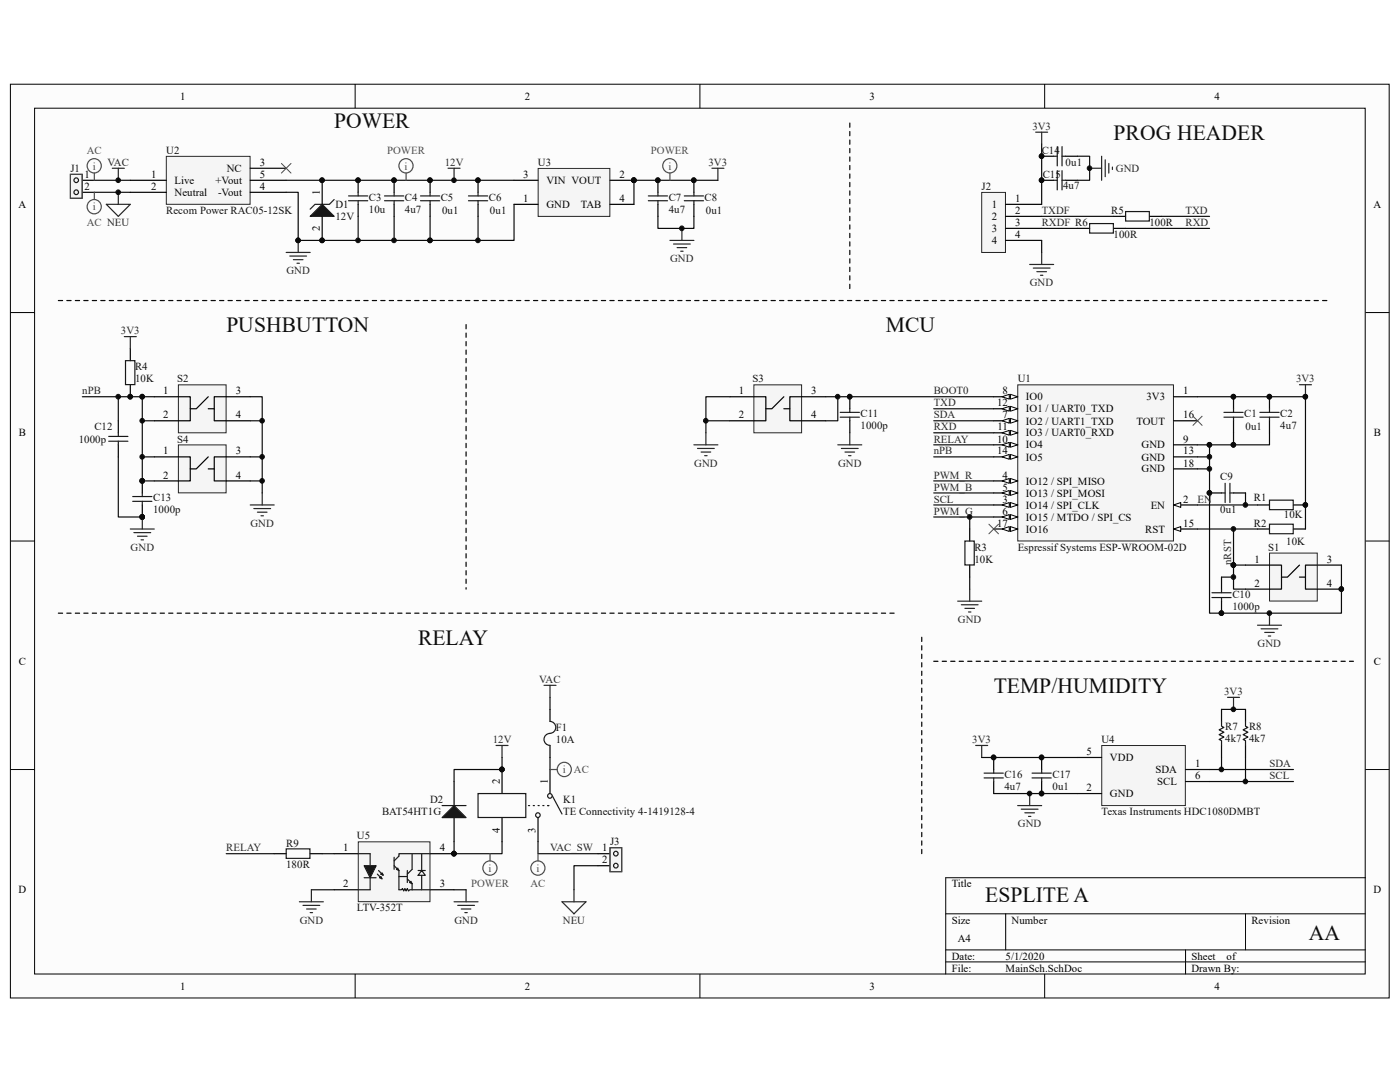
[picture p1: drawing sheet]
<svg xmlns="http://www.w3.org/2000/svg" width="279mm" height="216mm" viewBox="0 0 279 216" stroke-linecap="round" stroke-linejoin="round" font-family="sans-serif">
<path d="M2.1 16.8h275.1v182.3h-275.1z" fill="#fcfcfc"/>
<path d="M2.1 16.8h275.1v182.3h-275.1z" fill="none" stroke="#000" stroke-width=".2"/>
<path d="M6.9 21.6h265.6v172.8h-265.6z" fill="#fcfcfc"/>
<g fill="none" stroke="#000" stroke-width=".2">
<path d="M70.9 16.8v4.8M139.7 16.8v4.8M208.5 16.8v4.8M6.9 21.6h265.6v172.8h-265.6zM2.1 62.4h4.8M272.5 62.4h4.8M2.1 108h4.8M272.5 108h4.8M2.1 153.5h4.8M272.5 153.5h4.8M272.5 175.1h-83.8v19.2M70.9 194.3v4.8"/>
<path d="M139.7 194.3v4.8M188.7 182.3h83.8M188.7 189.5h83.8M188.7 191.9h83.8M200.7 182.3v7.2M208.5 194.3v4.8M236.6 189.5v4.8M248.6 182.3v7.2"/>
</g>
<path d="M203.2 76.8h31v31.1h-31z" fill="#f5f5f5"/>
<path d="M203.1 76.8h31.1v31.1h-31.1z" fill="none" stroke="#262626" stroke-width=".2"/>
<path d="M234.2 79.2h4.8M234.2 100.8h4.8" fill="none" stroke="#000" stroke-width=".24"/>
<path d="M234.2 100.8l1.4-.5v.9z" fill="#fcfcfc" stroke="#000" stroke-width=".2"/>
<path d="M198.3 100.8h4.8" fill="none" stroke="#000" stroke-width=".24"/>
<g fill="#fcfcfc" stroke="#000" stroke-width=".2">
<path d="M201.7 100.3l1.4 .5-1.4 .4z"/>
<path d="M200 100.8l1.4-.5v.9z"/>
</g>
<path d="M198.3 96h4.8" fill="none" stroke="#000" stroke-width=".24"/>
<g fill="#fcfcfc" stroke="#000" stroke-width=".2">
<path d="M201.7 95.5l1.4 .5-1.4 .4z"/>
<path d="M200 96l1.4-.5v.9z"/>
</g>
<path d="M198.3 98.4h4.8" fill="none" stroke="#000" stroke-width=".24"/>
<g fill="#fcfcfc" stroke="#000" stroke-width=".2">
<path d="M201.7 97.9l1.4 .5-1.4 .4z"/>
<path d="M200 98.4l1.4-.5v.9z"/>
</g>
<path d="M198.3 103.2h4.8" fill="none" stroke="#000" stroke-width=".24"/>
<g fill="#fcfcfc" stroke="#000" stroke-width=".2">
<path d="M201.7 102.7l1.4 .5-1.4 .4z"/>
<path d="M200 103.2l1.4-.5v.9z"/>
</g>
<path d="M198.3 84h4.8" fill="none" stroke="#000" stroke-width=".24"/>
<g fill="#fcfcfc" stroke="#000" stroke-width=".2">
<path d="M201.7 83.5l1.4 .5-1.4 .4z"/>
<path d="M200 84l1.4-.5v.9z"/>
</g>
<path d="M198.3 79.2h4.8" fill="none" stroke="#000" stroke-width=".24"/>
<g fill="#fcfcfc" stroke="#000" stroke-width=".2">
<path d="M201.7 78.7l1.4 .5-1.4 .4z"/>
<path d="M200 79.2l1.4-.5v.9z"/>
</g>
<path d="M198.3 88.8h4.8M234.2 88.8h4.8" fill="none" stroke="#000" stroke-width=".24"/>
<g fill="#fcfcfc" stroke="#000" stroke-width=".2">
<path d="M201.7 88.3l1.4 .5-1.4 .4z"/>
<path d="M200 88.8l1.4-.5v.9z"/>
</g>
<path d="M198.3 86.4h4.8" fill="none" stroke="#000" stroke-width=".24"/>
<g fill="#fcfcfc" stroke="#000" stroke-width=".2">
<path d="M201.7 85.9l1.4 .5-1.4 .4z"/>
<path d="M200 86.4l1.4-.5v.9z"/>
</g>
<path d="M198.3 81.6h4.8" fill="none" stroke="#000" stroke-width=".24"/>
<g fill="#fcfcfc" stroke="#000" stroke-width=".2">
<path d="M201.7 81.1l1.4 .5-1.4 .4z"/>
<path d="M200 81.6l1.4-.5v.9z"/>
</g>
<path d="M198.3 91.2h4.8M234.2 91.2h4.8" fill="none" stroke="#000" stroke-width=".24"/>
<g fill="#fcfcfc" stroke="#000" stroke-width=".2">
<path d="M201.7 90.7l1.4 .5-1.4 .4z"/>
<path d="M200 91.2l1.4-.5v.9z"/>
</g>
<path d="M234.2 105.6h4.8" fill="none" stroke="#000" stroke-width=".24"/>
<path d="M234.2 105.6l1.4-.5v.9z" fill="#fcfcfc" stroke="#000" stroke-width=".2"/>
<path d="M234.2 84h4.8M198.3 105.6h4.8" fill="none" stroke="#000" stroke-width=".24"/>
<g fill="#fcfcfc" stroke="#000" stroke-width=".2">
<path d="M201.7 105.1l1.4 .5-1.4 .4z"/>
<path d="M200 105.6l1.4-.5v.9z"/>
</g>
<g fill="none" stroke="#000" stroke-width=".24">
<path d="M145.7 79.2h4.8M160 79.2h4.8M246.2 79.2v2.4M253.4 79.2v2.4M145.7 84h4.8M160 84h4.8M234.2 93.6h4.8M241.4 98.4h2.4M246.2 84v2.4M246.2 98.4h2.4M253.4 84v2.4M251 100.8h2.4"/>
<path d="M251 105.6h2.4M258.1 100.8h2.4M258.1 105.6h2.4"/>
</g>
<g fill="#0e0e0e" stroke="#0e0e0e" stroke-width=".2">
<circle cx="253.3" cy="79.2" r=".46"/>
<circle cx="246.1" cy="79.2" r=".46"/>
<circle cx="253.3" cy="122.3" r=".46"/>
<circle cx="260.5" cy="100.7" r=".46"/>
<circle cx="241.4" cy="91.2" r=".46"/>
<circle cx="241.4" cy="93.5" r=".46"/>
<circle cx="260.5" cy="79.2" r=".46"/>
<circle cx="241.4" cy="88.8" r=".46"/>
<circle cx="246.1" cy="88.8" r=".46"/>
<circle cx="241.4" cy="98.3" r=".46"/>
<circle cx="248.5" cy="100.7" r=".46"/>
</g>
<g fill="none" stroke="#1c1c1c" stroke-width=".24">
<path d="M243.8 98.4h.7M244.3 82.3h3.8M244.3 83.2h3.8M244.5 96.4v3.9M245.5 96.4v3.9M245.5 98.4h.7M246.2 81.6v.7M246.2 83.2v.8M251.4 82.3h3.9M251.4 83.2h3.9M253.4 99.8h4.7v1.9h-4.7zM253.4 81.6v.7"/>
<path d="M253.4 83.2v.8M253.4 104.6h4.7v1.9h-4.7z"/>
</g>
<path d="M259.3 76.8h2.4M260.5 76.8v2.4M191.1 120h4.8M193.5 117.6v2.4M191.9 120.7h3.3M192.6 121.4h1.9M193.3 122.1h.5M251 124.8h4.7M251.7 125.5h3.3M252.4 126.2h1.9M253.1 126.9h.5M253.4 122.4v2.4" fill="none" stroke="#262626" stroke-width=".24"/>
<path d="M239 79.2h21.5v26.4M239 88.8h2.4v33.6h26.3v-9.6M239 91.2h2.4M239 93.6h2.4M246.2 86.4v2.4h-4.8M248.6 98.4v2.4M253.4 86.4v2.4h-7.2M186.3 103.2h12M239 100.8h12M239 105.6h12" fill="none" stroke="#0e0e0e" stroke-width=".24"/>
<path d="M150.5 76.8h9.5v9.6h-9.5z" fill="#f5f5f5"/>
<path d="M150.5 76.8h9.5v9.6h-9.5z" fill="none" stroke="#262626" stroke-width=".2"/>
<path d="M150.5 79.2h2.3v4.8h-2.3M156.4 79.2l-2.4 2.4h-1.2M160 79.2h-2.4v4.8h2.4M156.4 81.6h1.2" fill="none" stroke="#000" stroke-width=".24"/>
<path d="M196 38.4h4.7v12h-4.7z" fill="#f5f5f5"/>
<path d="M195.9 38.4h4.8v12h-4.8z" fill="none" stroke="#262626" stroke-width=".2"/>
<g fill="none" stroke="#000" stroke-width=".24">
<path d="M16.4 36h2.4M16.4 38.4h2.4M207.9 31.2h2.4M207.9 36h2.4M212.7 31.2h2.4M212.7 36h2.4M200.7 40.8h7.2M200.7 43.2h7.2M200.7 45.6h7.2M200.7 48h7.2M215.1 45.6h2.4M222.2 43.2h2.4"/>
<path d="M222.2 45.6h2.4M229.4 43.2h2.4"/>
</g>
<g fill="none" stroke="#262626" stroke-width=".24">
<path d="M206.7 26.4h2.4M207.9 26.4v2.4M217.5 33.6h2.4M219.9 31.2v4.8M220.6 31.9v3.4M221.3 32.6v1.9M222 33.3v.5M205.5 52.8h4.8M206.2 53.5h3.4M206.9 54.2h1.9M207.6 54.9h.5M207.9 50.4v2.4"/>
<path d="M138.5 88.8h4.8M139.2 89.5h3.4M139.9 90.2h1.9M140.6 90.9h.5M140.9 86.4v2.4"/>
</g>
<g fill="#0e0e0e" stroke="#0e0e0e" stroke-width=".2">
<circle cx="207.9" cy="31.2" r=".46"/>
<circle cx="207.9" cy="36" r=".46"/>
<circle cx="167.2" cy="79.2" r=".46"/>
<circle cx="140.8" cy="84" r=".46"/>
<circle cx="217.4" cy="33.6" r=".46"/>
</g>
<path d="M210.3 31.2h.7M210.3 36h.7M211 29.3v3.8M211 34.1v3.8M212 29.3v3.8M212 34.1v3.8M212 31.2h.7M212 36h.7M217.5 44.6h4.7v1.9h-4.7zM224.6 42.2h4.8v1.9h-4.8z" fill="none" stroke="#1c1c1c" stroke-width=".24"/>
<g fill="none" stroke="#0e0e0e" stroke-width=".24">
<path d="M207.9 28.8v12M215.1 31.2h2.4v4.8h-2.4M207.9 43.2h14.3M207.9 45.6h7.2M207.9 48v2.4M224.6 45.6h16.8M231.8 43.2h9.6M145.7 79.2h-4.8v7.2M164.8 79.2h33.5M167.2 79.2v4.8h-2.4M140.9 84h4.8M186.3 81.6h12"/>
<path d="M186.3 86.4h12M186.3 84h12M186.3 88.8h12M186.3 96h12M186.3 98.4h12M186.3 100.8h12M193.5 115.2v2.4"/>
</g>
<path d="M197.4 104.6l1.9 1.9M199.3 104.6l-1.9 1.9" fill="none" stroke="#4c4c4c" stroke-width=".2"/>
<path d="M14.1 34.8h2.3v4.8h-2.3z" fill="#f5f5f5"/>
<path d="M14.1 34.8h2.3v4.8h-2.3z" fill="none" stroke="#262626" stroke-width=".2"/>
<g fill="none" stroke="#1c1c1c" stroke-width=".24">
<circle cx="15.2" cy="38.4" r=".46"/>
<circle cx="15.2" cy="36" r=".46"/>
</g>
<path d="M14 34.8h2.4v4.7h-2.4z" fill="none" stroke="#494949" stroke-width=".24"/>
<path d="M18.8 36h7.2M18.8 38.4h7.2" fill="none" stroke="#0e0e0e" stroke-width=".24"/>
<path d="M33.2 31.2h16.7v9.6h-16.7z" fill="#f5f5f5"/>
<path d="M33.2 31.2h16.7v9.6h-16.7z" fill="none" stroke="#262626" stroke-width=".2"/>
<path d="M26 38.4h7.2M26 36h7.2M49.9 38.4h7.2M49.9 36h7.2M49.9 33.6h7.2M78.7 36v2.4M85.8 36v2.4M78.7 40.8v2.4M85.8 40.8v2.4M119.3 170.3h2.4M119.3 172.7h2.4" fill="none" stroke="#000" stroke-width=".24"/>
<path d="M22.4 33.6h2.4M23.6 33.6v2.4M23.6 38.4v2.4M89.4 33.6h2.4M90.6 33.6v2.4M21.2 40.8h4.8l-2.4 2.4zM57.1 50.4h4.8M57.8 51.1h3.4M58.6 51.8h1.9M59.3 52.5h.4M59.5 48v2.4" fill="none" stroke="#262626" stroke-width=".24"/>
<g fill="#0e0e0e" stroke="#0e0e0e" stroke-width=".2">
<circle cx="23.6" cy="36" r=".46"/>
<circle cx="59.5" cy="48" r=".46"/>
<circle cx="23.6" cy="38.4" r=".46"/>
<circle cx="85.8" cy="36" r=".46"/>
<circle cx="78.6" cy="36" r=".46"/>
<circle cx="90.6" cy="36" r=".46"/>
<circle cx="85.8" cy="48" r=".46"/>
<circle cx="78.6" cy="48" r=".46"/>
<circle cx="71.4" cy="48" r=".46"/>
</g>
<path d="M76.7 39.1h3.9M78.7 38.4v.7M83.9 39.1h3.8M85.8 38.4v.7M76.7 40.1h3.9M78.7 40.1v.7M83.9 40.1h3.8M85.8 40.1v.7" fill="none" stroke="#1c1c1c" stroke-width=".24"/>
<path d="M57.1 38.4h2.4v9.6h26.3v-4.8M71.5 43.2v4.8M78.7 43.2v4.8" fill="none" stroke="#0e0e0e" stroke-width=".24"/>
<path d="M121.8 169.2h2.3v4.7h-2.3z" fill="#f5f5f5"/>
<path d="M121.8 169.2h2.3v4.7h-2.3z" fill="none" stroke="#262626" stroke-width=".2"/>
<g fill="none" stroke="#1c1c1c" stroke-width=".24">
<path d="M192.6 108h1.8v4.7h-1.8z"/>
<circle cx="122.9" cy="170.3" r=".46"/>
<circle cx="122.9" cy="172.7" r=".46"/>
</g>
<path d="M121.7 169.1h2.4v4.8h-2.4z" fill="none" stroke="#494949" stroke-width=".24"/>
<path d="M193.5 103.2v2.4M246.2 105.6v7.2h2.4M246.2 112.8v4.8h2.4" fill="none" stroke="#0e0e0e" stroke-width=".24"/>
<g fill="#0e0e0e" stroke="#0e0e0e" stroke-width=".2">
<circle cx="246.1" cy="105.5" r=".46"/>
<circle cx="246.1" cy="112.7" r=".46"/>
<circle cx="193.5" cy="103.1" r=".46"/>
</g>
<path d="M238 83l2 1.9M240 83l-2 1.9" fill="none" stroke="#4c4c4c" stroke-width=".2"/>
<path d="M193.5 105.6v2.4M193.5 112.8v2.4" fill="none" stroke="#000" stroke-width=".24"/>
<path d="M107.4 33.7h14.3v9.5h-14.3z" fill="#f5f5f5"/>
<path d="M107.4 33.6h14.3v9.6h-14.3z" fill="none" stroke="#262626" stroke-width=".2"/>
<g fill="none" stroke="#000" stroke-width=".24">
<path d="M95.4 36v2.4M102.6 36h4.8M121.7 36h4.8M131.3 36v2.4M138.5 36v2.4M95.4 40.8v2.4M102.6 40.8h4.8M121.7 40.8h4.8M131.3 40.8v2.4M138.5 40.8v2.4M66.7 170.3h4.8M66.7 177.5h4.8"/>
<path d="M85.8 170.3h4.8M85.8 177.5h4.8"/>
</g>
<g fill="#0e0e0e" stroke="#0e0e0e" stroke-width=".2">
<circle cx="126.5" cy="36" r=".46"/>
<circle cx="95.4" cy="36" r=".46"/>
<circle cx="85.8" cy="48" r=".46"/>
<circle cx="95.4" cy="48" r=".46"/>
<circle cx="138.5" cy="36" r=".46"/>
<circle cx="131.3" cy="36" r=".46"/>
<circle cx="136.1" cy="45.6" r=".46"/>
<circle cx="90.6" cy="170.3" r=".46"/>
</g>
<path d="M57.1 36h45.5M143.3 36h-16.8v4.8M95.4 43.2v4.8M102.6 40.8v7.2h-16.8M131.3 43.2v2.4h7.2v-2.4" fill="none" stroke="#0e0e0e" stroke-width=".24"/>
<path d="M93.5 39.1h3.8M95.4 38.4v.7M129.4 39.1h3.8M131.3 38.4v.7M136.6 39.1h3.8M138.5 38.4v.7M93.5 40.1h3.8M95.4 40.1v.7M129.4 40.1h3.8M131.3 40.1v.7M136.6 40.1h3.8M138.5 40.1v.7" fill="none" stroke="#1c1c1c" stroke-width=".24"/>
<path d="M142.1 33.6h2.4M143.3 33.6v2.4M133.7 48h4.8M134.4 48.7h3.4M135.1 49.4h1.9M135.9 50.1h.4M136.1 45.6v2.4" fill="none" stroke="#262626" stroke-width=".24"/>
<path d="M56.2 32.6l1.9 1.9M58.1 32.6l-1.9 1.9" fill="none" stroke="#4c4c4c" stroke-width=".2"/>
<path d="M71.5 168h14.3v11.9h-14.3z" fill="#f5f5f5"/>
<path d="M71.5 168h14.3v11.9h-14.3z" fill="none" stroke="#262626" stroke-width=".2"/>
<g fill="none" stroke="#1c1c1c" stroke-width=".24">
<path d="M66.7 39.8l-1 1h-2.8l-1 .9M95.4 158.3h9.5v4.8h-9.5zM110.2 158.8l2 3.6M57.1 169.4h4.8v1.9h-4.8zM71.5 170.3h2.4v2.4M72.7 175.1h2.4M73.9 175.1v2.4h-2.4M75.3 174.4l.7 .7M75.5 173.7l.8 .7M75.8 175.1l.2-.2 .3 .5zM76 174.4l.3-.2 .2 .5zM78.7 172.7l.9 1v3.8h.5l.2-.2 .3 .5 .2-.5 .2 .5 .3-.5 .2 .5 .3-.3h.4"/>
<path d="M78.7 171.1v2.4M79.4 173.2l.2 .5-.5-.2zM79.6 174.9h1.7M81.3 175.4l.9 .9v1.2M81.3 173.7v2.4M82 175.9l.2 .4-.4-.2zM82.2 177.5h3.6M82.2 170.3v3.2l-.9 .9M83.4 173.7h1.5M84.2 173.7l.7 1h-1.5zM84.2 170.3v3.4M84.2 174.7v2.8"/>
<path d="M85.8 170.3h-6.2v.5l-.9 1M88.2 160.7h4.8M105.5 160.7h.2M106.4 160.7h.3M107.4 160.7h.2M108.3 160.7h.3M109.3 160.7h.2"/>
<circle cx="109.7" cy="158.8" r=".46"/>
<circle cx="107.3" cy="162.7" r=".46"/>
</g>
<g fill="#1c1c1c" stroke="#1c1c1c" stroke-width=".24">
<path d="M72.7 172.7h2.4l-1.2 2.4z"/>
<path d="M90.6 160.7l2.4 2.4h-4.8z"/>
<path d="M64.3 40.8l2.4 2.4h-4.8z"/>
</g>
<g fill="#0e0e0e" stroke="#0e0e0e" stroke-width=".2">
<circle cx="90.6" cy="170.3" r=".46"/>
<circle cx="100.2" cy="153.5" r=".46"/>
<circle cx="64.3" cy="36" r=".46"/>
<circle cx="64.3" cy="48" r=".46"/>
<circle cx="246.1" cy="112.7" r=".46"/>
</g>
<g fill="none" stroke="#000" stroke-width=".24">
<path d="M64.3 36v4.8M64.3 43.2v4.8M30.8 79.2h4.8M45.2 79.2h4.7M30.8 84h4.8M45.2 84h4.7M90.6 155.9v4.8M100.2 153.5v4.8M109.8 153.5v4.8M54.7 170.3h2.4M61.9 170.3h2.4M90.6 163.1v4.8"/>
<path d="M100.2 163.1v4.8M107.4 163.1v4.8"/>
</g>
<g fill="none" stroke="#262626" stroke-width=".24">
<path d="M108.6 136.7h2.4M109.8 136.7v2.4M99 148.7h2.4M100.2 148.7v2.4M59.7 179.9h4.8M62.1 177.5v2.4M90.6 179.9h4.8M93 177.5v2.4M112.2 179.9h4.7l-2.3 2.4zM114.6 177.5v2.4M60.5 180.7h3.3M61.2 181.4h1.9"/>
<path d="M61.9 182.1h.5M91.3 180.7h3.4M92.1 181.4h1.9M92.8 182.1h.5"/>
</g>
<path d="M100.2 151.1v2.4h-9.6v2.4M45.2 170.3h9.5M62.1 177.5h4.6M64.3 170.3h2.4M90.6 167.9v2.4h9.6v-2.4M90.6 177.5h2.4M107.4 167.9v2.4h11.9M119.3 172.7h-4.7v4.8" fill="none" stroke="#0e0e0e" stroke-width=".24"/>
<path d="M35.6 76.8h9.5v9.6h-9.5z" fill="#f5f5f5"/>
<path d="M35.6 76.8h9.5v9.6h-9.5z" fill="none" stroke="#262626" stroke-width=".2"/>
<path d="M35.6 79.2h2.4v4.8h-2.4M41.6 79.2l-2.4 2.4h-1.2M45.2 79.2h-2.4v4.8h2.4M30.8 91.2h4.8M30.8 96h4.8M41.6 81.6h1.2M45.2 91.2h4.7M45.2 96h4.7" fill="none" stroke="#000" stroke-width=".24"/>
<path d="M35.6 88.8h9.5v9.5h-9.5z" fill="#f5f5f5"/>
<path d="M35.6 88.8h9.5v9.5h-9.5z" fill="none" stroke="#262626" stroke-width=".2"/>
<g fill="none" stroke="#000" stroke-width=".24">
<path d="M26 69.6v2.4M26 76.8v2.4M169.6 79.2v2.4M23.6 84v2.4M23.6 88.8v2.4M28.4 96v2.4M35.6 91.2h2.4v4.8h-2.4M41.6 91.2l-2.4 2.4h-1.2M41.6 93.6h1.2M45.2 91.2h-2.4v4.8h2.4M169.6 84v2.4M28.4 100.8v2.4"/>
<path d="M243.8 115.2v2.4M243.8 120v2.4"/>
</g>
<g fill="#0e0e0e" stroke="#0e0e0e" stroke-width=".2">
<circle cx="26" cy="79.2" r=".46"/>
<circle cx="52.3" cy="84" r=".46"/>
<circle cx="52.3" cy="91.2" r=".46"/>
<circle cx="52.3" cy="95.9" r=".46"/>
<circle cx="28.4" cy="91.2" r=".46"/>
<circle cx="28.4" cy="84" r=".46"/>
<circle cx="28.4" cy="79.2" r=".46"/>
<circle cx="28.4" cy="95.9" r=".46"/>
<circle cx="28.4" cy="103.1" r=".46"/>
<circle cx="169.6" cy="79.2" r=".46"/>
<circle cx="243.8" cy="122.3" r=".46"/>
<circle cx="246.1" cy="115.1" r=".46"/>
<circle cx="23.6" cy="79.2" r=".46"/>
</g>
<g fill="none" stroke="#1c1c1c" stroke-width=".24">
<path d="M25 72h1.9v4.7h-1.9zM21.7 88h3.8M21.7 87.1h3.8M23.6 86.4v.7M23.6 88v.8M26.5 99.1h3.8M28.4 98.4v.7M167.7 83.2h3.8M167.7 82.3h3.8M169.6 81.6v.7M169.6 83.2v.8M26.5 100h3.8"/>
<path d="M28.4 100v.8M241.9 119.2h3.8M241.9 118.3h3.8M243.8 117.6v.7M243.8 119.2v.8"/>
</g>
<g fill="none" stroke="#262626" stroke-width=".24">
<path d="M24.8 67.2h2.4M26 67.2v2.4M52.3 98.4v2.4M167.2 88.8h4.8M167.9 89.5h3.4M168.6 90.2h2M169.4 90.9h.4M169.6 86.4v2.4M26 105.6h4.8M26.7 106.3h3.4M27.4 107h2M28.2 107.7h.4"/>
<path d="M28.4 103.2v2.4M49.9 100.8h4.8M50.7 101.5h3.3M51.4 102.2h1.9M52.1 102.9h.5"/>
</g>
<path d="M16.4 79.2h12v16.8h2.4M23.6 79.2v4.8M28.4 79.2h2.4M49.9 79.2h2.4v19.2M23.6 91.2v12h4.8M28.4 84h2.4M28.4 91.2h2.4M49.9 84h2.4M49.9 91.2h2.4M49.9 96h2.4M186.3 91.2h12M243.8 115.2h2.4" fill="none" stroke="#0e0e0e" stroke-width=".24"/>
<g fill="none" stroke="#4c4c4c" stroke-width=".24">
<path d="M18.8 34.5v1.5M81 34.5v1.5M133.7 34.5v1.5"/>
<circle cx="18.8" cy="33.1" r="1.42"/>
<circle cx="81" cy="33.1" r="1.42"/>
<circle cx="133.7" cy="33.1" r="1.42"/>
</g>
<path d="M219.9 148.8h16.7v11.9h-16.7z" fill="#f5f5f5"/>
<path d="M219.9 148.8h16.7v11.9h-16.7z" fill="none" stroke="#262626" stroke-width=".2"/>
<g fill="none" stroke="#000" stroke-width=".24">
<path d="M248.6 112.8h4.8M248.6 117.6h4.8M262.9 112.8h4.8M262.9 117.6h4.8M109.8 141.5v2.4M109.8 148.7v2.4M198.3 151.1v2.4M198.3 155.9v2.4M207.9 151.1v2.4M207.9 155.9v2.4M215.1 151.1h4.8M215.1 158.3h4.8"/>
<path d="M236.6 155.9h4.8M236.6 153.5h4.8M243.8 141.5v2.4M243.8 148.7v2.4M248.6 141.5v2.4M248.6 148.7v2.4"/>
</g>
<g fill="#0e0e0e" stroke="#0e0e0e" stroke-width=".2">
<circle cx="207.9" cy="158.3" r=".46"/>
<circle cx="207.9" cy="151.1" r=".46"/>
<circle cx="205.5" cy="158.3" r=".46"/>
<circle cx="198.3" cy="151.1" r=".46"/>
<circle cx="246.1" cy="141.5" r=".46"/>
<circle cx="243.8" cy="153.5" r=".46"/>
<circle cx="248.5" cy="155.9" r=".46"/>
<circle cx="267.7" cy="117.5" r=".46"/>
</g>
<path d="M109.8 143.9a1.25 1.25 0 0 1 1.1 1.5 1.25 1.25 0 0 1-1.5 1 1.19 1.19 0 0 0-.8 1.3 1.19 1.19 0 0 0 1.2 1M196.4 154.3h3.8M196.4 155.2h3.8M198.3 153.5v.8M198.3 155.2v.7M206 154.3h3.8M206 155.2h3.8M207.9 153.5v.8M207.9 155.2v.7M243.8 143.9v1l.5 .2-1 .5 1 .5-1 .5 1 .5-1 .4 .5 .3v.9M248.6 143.9v1l.4 .2-.9 .5 .9 .5-.9 .5 .9 .5-.9 .4 .5 .3v.9" fill="none" stroke="#1c1c1c" stroke-width=".24"/>
<path d="M245 139.1h2.4M246.2 139.1v2.4M194.7 148.7h2.4M195.9 148.7v2.4M205.5 158.3v2.4M203.1 160.7h4.8M203.8 161.5h3.4M204.5 162.2h1.9M205.3 162.9h.4" fill="none" stroke="#262626" stroke-width=".24"/>
<path d="M109.8 139.1v2.4M109.8 151.1v2.4M195.9 151.1h19.2M198.3 158.3h16.8M241.4 155.9h16.7M241.4 153.5h16.7M243.8 141.5h4.8M243.8 151.1v2.4M248.6 151.1v4.8" fill="none" stroke="#0e0e0e" stroke-width=".24"/>
<g fill="none" stroke="#4c4c4c" stroke-width=".24">
<path d="M18.8 38.4v1.4M109.8 153.5h1.4M107.4 170.3v1.5"/>
<circle cx="18.8" cy="41.2" r="1.42"/>
<circle cx="112.6" cy="153.5" r="1.42"/>
<circle cx="107.3" cy="173.2" r="1.42"/>
</g>
<path d="M253.4 110.4h9.5v9.5h-9.5z" fill="#f5f5f5"/>
<path d="M253.4 110.4h9.5v9.5h-9.5z" fill="none" stroke="#262626" stroke-width=".2"/>
<path d="M71.5 36v2.4M71.5 40.8v2.4M253.4 112.8h2.3v4.8h-2.3M259.3 112.8l-2.4 2.4h-1.2M259.3 115.2h1.2M262.9 112.8h-2.4v4.8h2.4" fill="none" stroke="#000" stroke-width=".24"/>
<g fill="#0e0e0e" stroke="#0e0e0e" stroke-width=".2">
<circle cx="267.7" cy="117.5" r=".46"/>
<circle cx="71.4" cy="36" r=".46"/>
</g>
<path d="M69.6 39.1h3.8M71.5 38.4v.7M69.6 40.1h3.8M71.5 40.1v.7" fill="none" stroke="#1c1c1c" stroke-width=".24"/>
<g fill="none" stroke="#4c4c4c" stroke-width=".24">
<path d="M97.8 170.3v1.5"/>
<circle cx="97.8" cy="173.2" r="1.42"/>
</g>
<path d="M11.6 60h253.7M169.6 57.6v-33.6M93 64.8v52.8M11.6 122.4h167.6M184 127.2v43.1M186.3 132h83.8" fill="none" stroke="#000" stroke-width=".24" stroke-dasharray=".8 .8"/>
<g font-size="4.3" fill="#0e0e0e">
<text x="66.7" y="25.4">POWER</text>
<text x="222.2" y="27.9">PROG HEADER</text>
<text x="45.2" y="66.2">PUSHBUTTON</text>
<text x="176.8" y="66.2">MCU</text>
<text x="83.4" y="128.6">RELAY</text>
<text x="198.3" y="138.2">TEMP/HUMIDITY</text>
<text x="196.6" y="180">ESPLITE A</text>
<text x="261.2" y="187.6">AA</text>
</g>
<g font-size="2.2">
<text x="35.9" y="19.9">1</text>
<text x="104.7" y="19.9">2</text>
<text x="173.5" y="19.9">3</text>
<text x="242.3" y="19.9">4</text>
<text x="16.9" y="35.5">1</text>
<text x="30.2" y="35.5">1</text>
<text x="45.3" y="34.3">NC</text>
<text x="51.9" y="35.5">5</text>
<text x="51.9" y="33.1">3</text>
<text x="104.4" y="35.5">3</text>
<text x="123.7" y="35.5">2</text>
<text x="3.7" y="41.5">A</text>
<text x="16.9" y="37.9">2</text>
<text x="30.2" y="37.9">2</text>
<text x="34.8" y="39.1">Neutral</text>
<text x="34.8" y="36.7">Live</text>
<text x="43" y="36.7">+Vout</text>
<text x="43.5" y="39.1">-Vout</text>
<text x="51.9" y="37.9">4</text>
<text x="63.8" y="38.9" transform="rotate(-90 63.8 38.9)">1</text>
<text x="104.4" y="40.3">1</text>
<text x="109" y="41.5">GND</text>
<text x="109" y="36.7">VIN VOUT</text>
<text x="115.9" y="41.5">TAB</text>
<text x="123.7" y="40.3">4</text>
<text x="197.9" y="41.5">1</text>
<text x="202.6" y="40.3">1</text>
<text x="274.1" y="41.5">A</text>
<text x="63.8" y="46.2" transform="rotate(-90 63.8 46.2)">2</text>
<text x="197.9" y="43.9">2</text>
<text x="197.9" y="46.3">3</text>
<text x="202.6" y="42.7">2</text>
<text x="202.6" y="45.1">3</text>
<text x="202.6" y="47.5">4</text>
<text x="197.9" y="48.7">4</text>
<text x="32.6" y="78.7">1</text>
<text x="32.6" y="83.5">2</text>
<text x="47.1" y="83.5">4</text>
<text x="47.1" y="78.7">3</text>
<text x="147.4" y="78.7">1</text>
<text x="147.4" y="83.5">2</text>
<text x="161.9" y="83.5">4</text>
<text x="161.9" y="78.7">3</text>
<text x="199" y="81.1">12</text>
<text x="200.1" y="83.5">7</text>
<text x="200.1" y="78.7">8</text>
<text x="204.8" y="79.9">IO0</text>
<text x="204.8" y="82.3">IO1 / UART0_TXD</text>
<text x="228.8" y="79.9">3V3</text>
<text x="236.1" y="78.7">1</text>
<text x="236.1" y="83.5">16</text>
<text x="3.8" y="87.1">B</text>
<text x="199" y="88.3">10</text>
<text x="199.1" y="85.9">11</text>
<text x="204.8" y="84.7">IO2 / UART1_TXD</text>
<text x="204.8" y="89.5">IO4</text>
<text x="204.8" y="87.1">IO3 / UART0_RXD</text>
<text x="226.8" y="84.7">TOUT</text>
<text x="227.8" y="89.5">GND</text>
<text x="236.1" y="88.3">9</text>
<text x="274.2" y="87.1">B</text>
<text x="32.6" y="90.7">1</text>
<text x="32.6" y="95.5">2</text>
<text x="47.1" y="95.5">4</text>
<text x="47.1" y="90.7">3</text>
<text x="199" y="90.7">14</text>
<text x="200.1" y="95.5">4</text>
<text x="204.8" y="91.9">IO5</text>
<text x="227.8" y="91.9">GND</text>
<text x="227.8" y="94.3">GND</text>
<text x="236.1" y="90.7">13</text>
<text x="236.1" y="93.1">18</text>
<text x="200.1" y="100.3">3</text>
<text x="200.1" y="97.9">5</text>
<text x="204.8" y="101.5">IO14 / SPI_CLK</text>
<text x="204.8" y="96.7">IO12 / SPI_MISO</text>
<text x="204.8" y="99.1">IO13 / SPI_MOSI</text>
<text x="229.7" y="101.5">EN</text>
<text x="236.1" y="100.3">2</text>
<text x="199" y="105.1">17</text>
<text x="200.1" y="102.7">6</text>
<text x="204.8" y="103.9">IO15 / MTDO / SPI_CS</text>
<text x="204.8" y="106.3">IO16</text>
<text x="228.5" y="106.3">RST</text>
<text x="236.1" y="105.1">15</text>
<text x="250.3" y="112.3">1</text>
<text x="264.8" y="112.3">3</text>
<text x="250.3" y="117.1">2</text>
<text x="264.8" y="117.1">4</text>
<text x="3.8" y="132.7">C</text>
<text x="274.2" y="132.7">C</text>
<text x="216.9" y="150.7">5</text>
<text x="221.5" y="151.9">VDD</text>
<text x="230.6" y="154.3">SDA</text>
<text x="238.5" y="155.5">6</text>
<text x="238.5" y="153.1">1</text>
<text x="99.7" y="156.4" transform="rotate(-90 99.7 156.4)">2</text>
<text x="109.3" y="156.4" transform="rotate(-90 109.3 156.4)">1</text>
<text x="216.9" y="157.9">2</text>
<text x="221.5" y="159.1">GND</text>
<text x="231" y="156.7">SCL</text>
<text x="99.7" y="166.2" transform="rotate(-90 99.7 166.2)">4</text>
<text x="106.9" y="166.2" transform="rotate(-90 106.9 166.2)">3</text>
<text x="68.5" y="169.9">1</text>
<text x="87.8" y="169.9">4</text>
<text x="120.2" y="169.9">1</text>
<text x="120.2" y="172.3">2</text>
<text x="3.7" y="178.3">D</text>
<text x="68.5" y="177.1">2</text>
<text x="87.8" y="177.1">3</text>
<text x="189.9" y="177.1">Title</text>
<text x="274.1" y="178.3">D</text>
<text x="189.9" y="184.3">Size</text>
<text x="201.9" y="184.3">Number</text>
<text x="249.8" y="184.3">Revision</text>
<text x="189.9" y="191.5">Date:</text>
<text x="191.1" y="187.9">A4</text>
<text x="200.7" y="191.5">5/1/2020</text>
<text x="237.8" y="191.5">Sheet</text>
<text x="244.8" y="191.5">of</text>
<text x="35.9" y="197.5">1</text>
<text x="104.7" y="197.5">2</text>
<text x="173.5" y="197.5">3</text>
<text x="189.9" y="193.9">File:</text>
<text x="200.7" y="193.9">MainSch.SchDoc</text>
<text x="237.8" y="193.9">Drawn By:</text>
<text x="242.3" y="197.5">4</text>
</g>
<g font-size="2.2" fill="#262626">
<text x="206" y="25.9">3V3</text>
<text x="21.5" y="33.1">VAC</text>
<text x="88.8" y="33.1">12V</text>
<text x="141.4" y="33.1">3V3</text>
<text x="222.7" y="34.3">GND</text>
<text x="207.9" y="42.7">TXDF</text>
<text x="207.9" y="45.1">RXDF R6</text>
<text x="236.6" y="42.7">TXD</text>
<text x="236.6" y="45.1">RXD</text>
<text x="133.7" y="52.3">GND</text>
<text x="57.1" y="54.7">GND</text>
<text x="205.5" y="57.1">GND</text>
<text x="24.1" y="66.7">3V3</text>
<text x="258.6" y="76.3">3V3</text>
<text x="16.4" y="78.7">nPB</text>
<text x="186.3" y="81.1">TXD</text>
<text x="186.3" y="78.7">BOOT0</text>
<text x="186.3" y="83.5">SDA</text>
<text x="186.3" y="85.9">RXD</text>
<text x="186.3" y="88.3">RELAY</text>
<text x="138.6" y="93.1">GND</text>
<text x="167.3" y="93.1">GND</text>
<text x="186.3" y="95.5">PWM_R</text>
<text x="186.3" y="90.7">nPB</text>
<text x="186.3" y="100.3">SCL</text>
<text x="186.3" y="97.9">PWM_B</text>
<text x="239" y="100.3">EN</text>
<text x="50" y="105.1">GND</text>
<text x="186.3" y="102.7">PWM_G</text>
<text x="26.1" y="109.9">GND</text>
<text x="245.7" y="112.8" transform="rotate(-90 245.7 112.8)">nRST</text>
<text x="191.2" y="124.3">GND</text>
<text x="251" y="129.1">GND</text>
<text x="107.6" y="136.3">VAC</text>
<text x="244.3" y="138.7">3V3</text>
<text x="98.3" y="148.3">12V</text>
<text x="194" y="148.3">3V3</text>
<text x="253.4" y="153.1">SDA</text>
<text x="253.4" y="155.5">SCL</text>
<text x="203.2" y="165.1">GND</text>
<text x="45.2" y="169.9">RELAY</text>
<text x="109.8" y="169.9">VAC_SW</text>
<text x="59.8" y="184.3">GND</text>
<text x="90.7" y="184.3">GND</text>
<text x="112.3" y="184.3">NEU</text>
</g>
<g font-size="2.2" fill="#0e0e0e">
<text x="14.1" y="34.3">J1</text>
<text x="33.2" y="30.7">U2</text>
<text x="107.4" y="33.1">U3</text>
<text x="207.9" y="30.7">C14</text>
<text x="208.1" y="35.5">C15</text>
<text x="212.7" y="33.1">0u1</text>
<text x="66.9" y="41.5">D1</text>
<text x="73.6" y="40">C3</text>
<text x="80.8" y="40">C4</text>
<text x="88" y="40">C5</text>
<text x="97.6" y="40">C6</text>
<text x="133.5" y="40">C7</text>
<text x="140.6" y="40">C8</text>
<text x="195.9" y="37.9">J2</text>
<text x="212.2" y="37.7">4u7</text>
<text x="33.2" y="42.7">Recom Power RAC05-12SK</text>
<text x="66.9" y="43.9">12V</text>
<text x="73.6" y="42.5">10u</text>
<text x="80.8" y="42.5">4u7</text>
<text x="88.2" y="42.7">0u1</text>
<text x="97.8" y="42.7">0u1</text>
<text x="133.5" y="42.5">4u7</text>
<text x="140.9" y="42.7">0u1</text>
<text x="221.8" y="42.7">R5</text>
<text x="222.2" y="47.5">100R</text>
<text x="229.4" y="45.1">100R</text>
<text x="27" y="73.9">R4</text>
<text x="27" y="76.3">10K</text>
<text x="35.3" y="76.3">S2</text>
<text x="150.2" y="76.3">S3</text>
<text x="203.1" y="76.3">U1</text>
<text x="171.7" y="83.3">C11</text>
<text x="248.3" y="83.3">C1</text>
<text x="255.5" y="83.3">C2</text>
<text x="15.7" y="88.3">1000p</text>
<text x="18.8" y="85.9">C12</text>
<text x="35.3" y="88.3">S4</text>
<text x="171.7" y="85.6">1000p</text>
<text x="248.6" y="85.9">0u1</text>
<text x="255.5" y="85.6">4u7</text>
<text x="243.5" y="95.7">C9</text>
<text x="30.6" y="100">C13</text>
<text x="250.2" y="100">R1</text>
<text x="30.6" y="102.4">1000p</text>
<text x="243.5" y="102.4">0u1</text>
<text x="250.2" y="105.1">R2</text>
<text x="256.2" y="103.4">10K</text>
<text x="194.5" y="109.9">R3</text>
<text x="194.5" y="112.3">10K</text>
<text x="203.1" y="109.9">Espressif Systems ESP-WROOM-02D</text>
<text x="253.1" y="109.9">S1</text>
<text x="256.7" y="108.7">10K</text>
<text x="245.9" y="119.3">C10</text>
<text x="245.9" y="121.7">1000p</text>
<text x="111" y="145.9">F1</text>
<text x="111" y="148.3">10A</text>
<text x="219.8" y="148.3">U4</text>
<text x="244.5" y="145.6">R7</text>
<text x="244.5" y="148">4k7</text>
<text x="249.3" y="145.6">R8</text>
<text x="249.3" y="148">4k7</text>
<text x="200.4" y="155.2">C16</text>
<text x="210.1" y="155.2">C17</text>
<text x="85.8" y="160.3">D2</text>
<text x="112.4" y="160.3">K1</text>
<text x="200.4" y="157.7">4u7</text>
<text x="210.1" y="157.7">0u1</text>
<text x="71.2" y="167.5">U5</text>
<text x="76.2" y="162.7">BAT54HT1G</text>
<text x="112.4" y="162.7">TE Connectivity 4-1419128-4</text>
<text x="219.8" y="162.7">Texas Instruments HDC1080DMBT</text>
<text x="57.1" y="168.9">R9</text>
<text x="57.1" y="173.2">180R</text>
<text x="121.7" y="168.7">J3</text>
<text x="71.2" y="181.9">LTV-352T</text>
</g>
<g font-size="2.2" fill="#4c4c4c">
<text x="17.3" y="30.7">AC</text>
<text x="18.5" y="33.8">i</text>
<text x="77.3" y="30.7">POWER</text>
<text x="80.7" y="33.8">i</text>
<text x="129.9" y="30.7">POWER</text>
<text x="133.4" y="33.8">i</text>
<text x="18.5" y="42">i</text>
<text x="17.3" y="45.1">AC NEU</text>
<text x="112.3" y="154.3">i</text>
<text x="114.6" y="154.3">AC</text>
<text x="97.5" y="173.9">i</text>
<text x="107.1" y="173.9">i</text>
<text x="94" y="177.1">POWER</text>
<text x="105.9" y="177.1">AC</text>
</g>
</svg>
